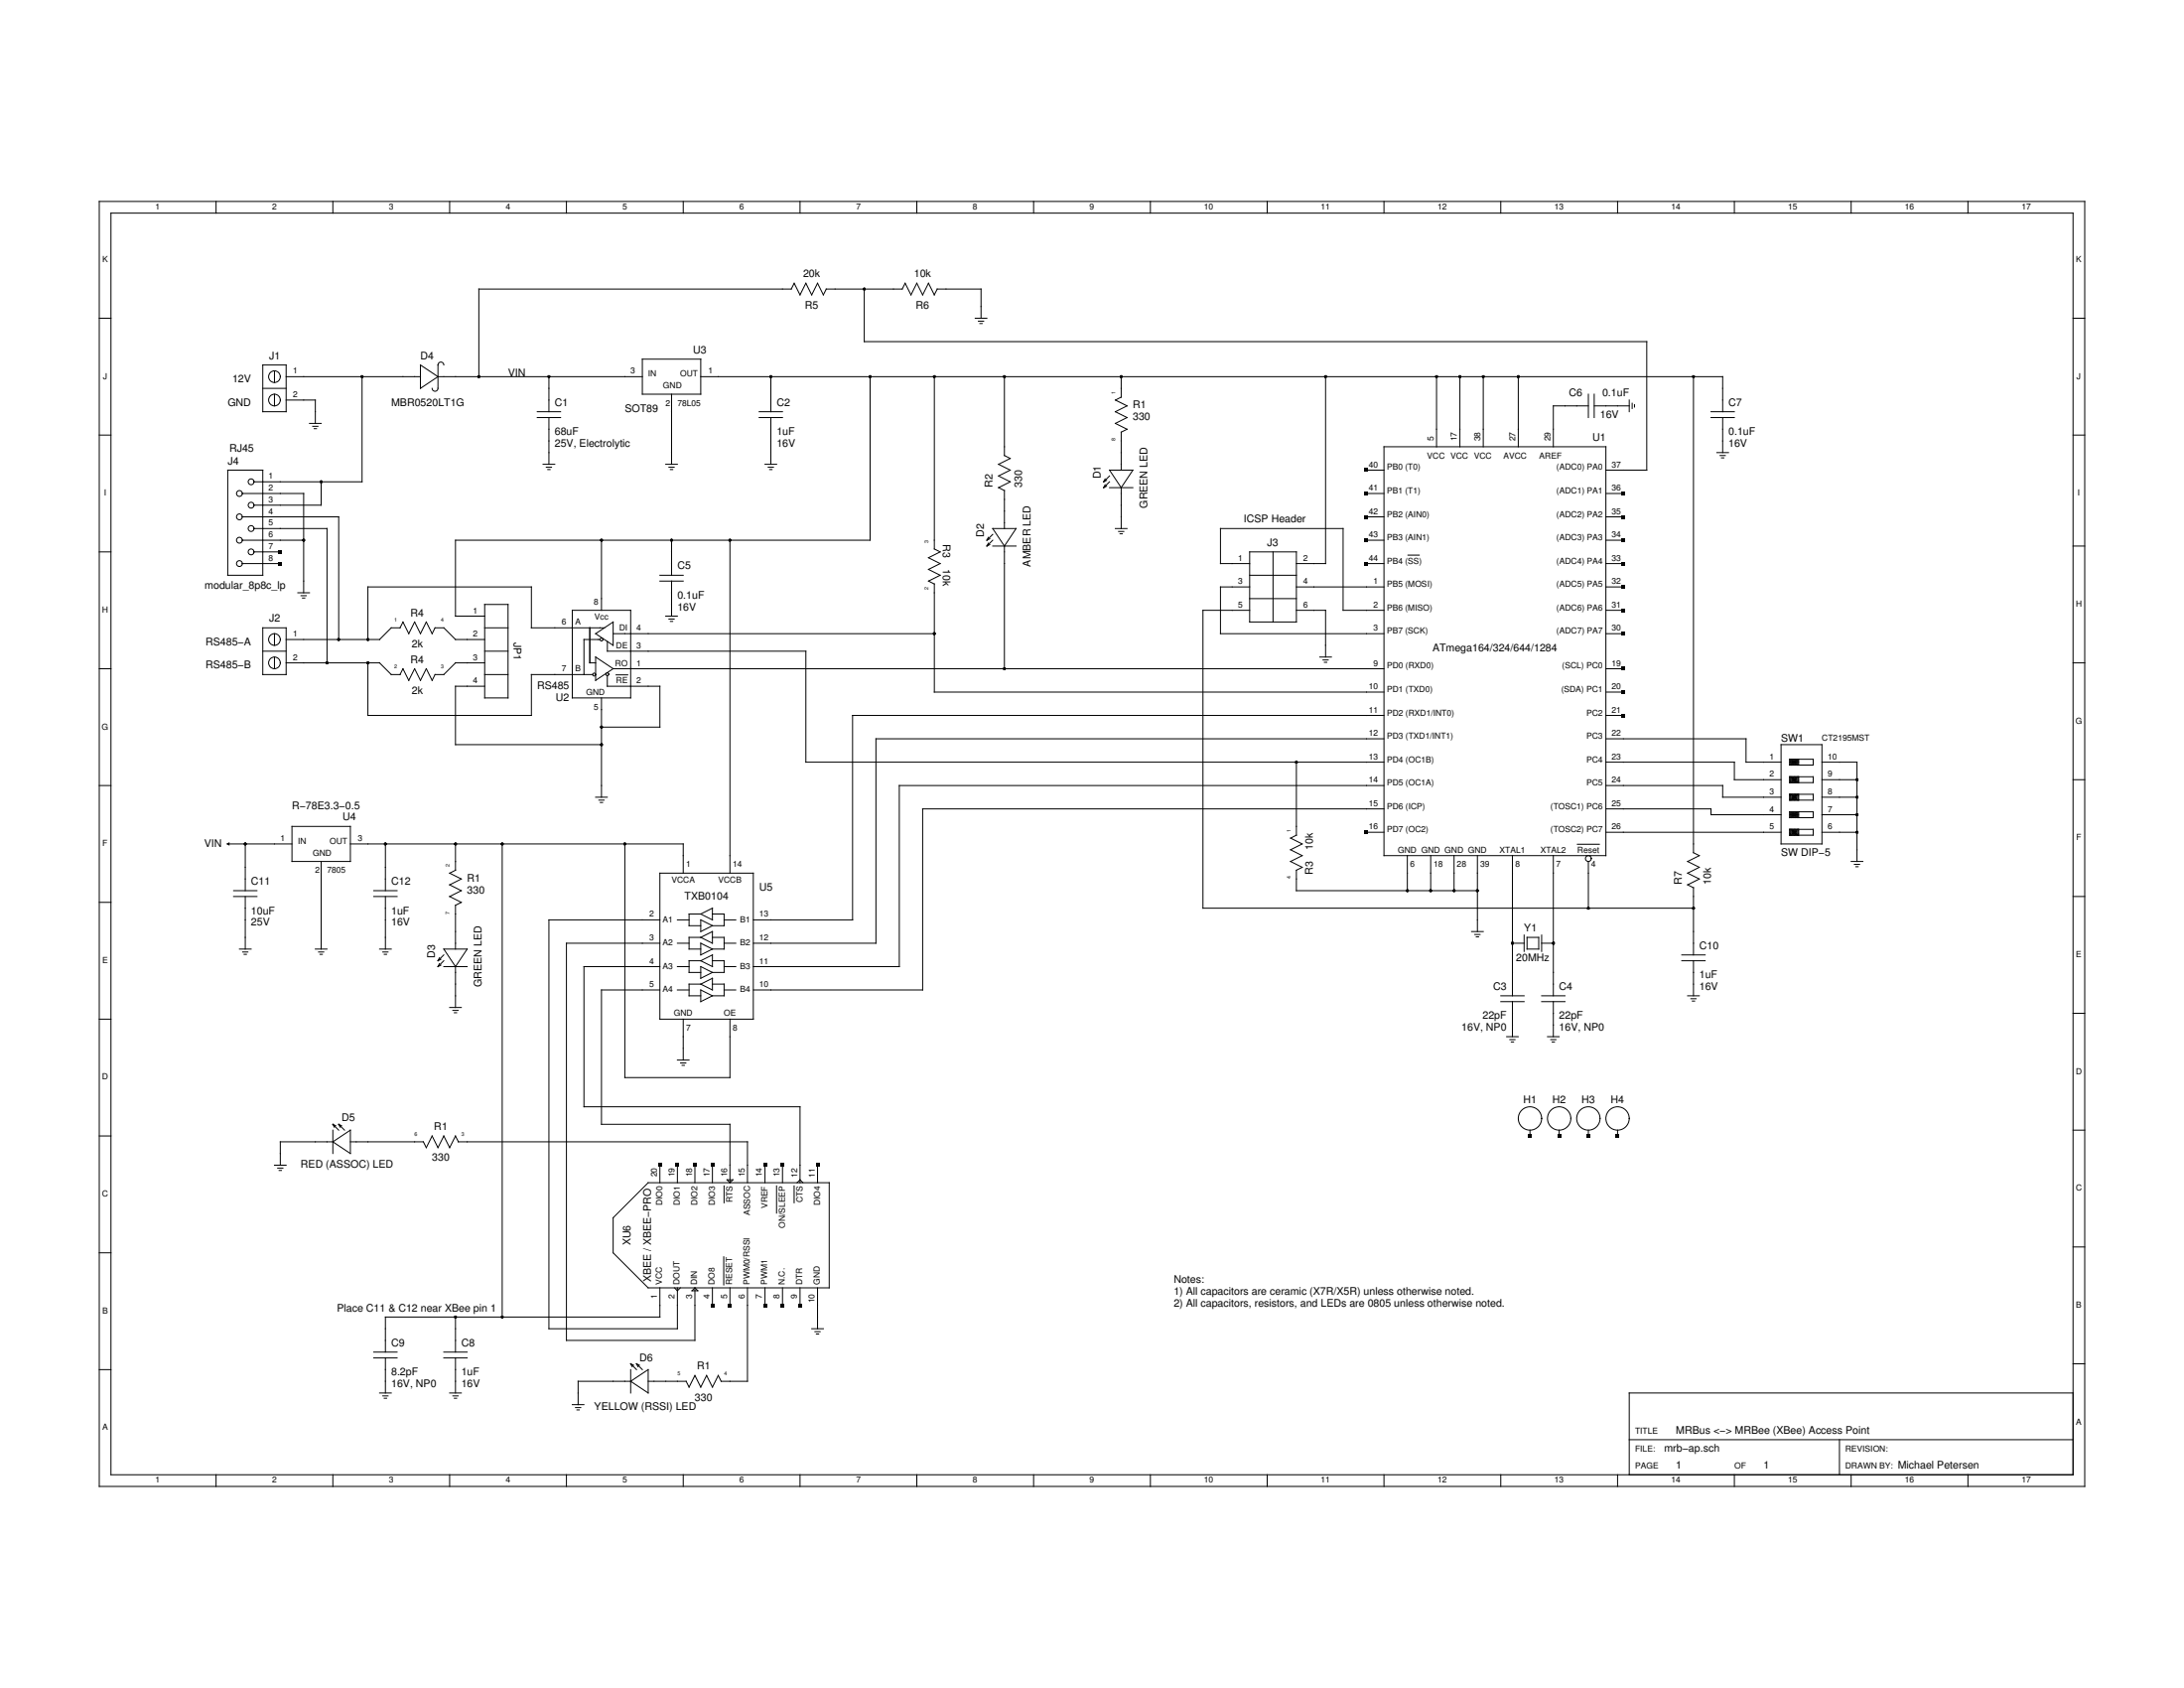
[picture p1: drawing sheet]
<svg xmlns="http://www.w3.org/2000/svg" width="279mm" height="216mm" viewBox="0 0 279 216" stroke-linecap="round" stroke-linejoin="round" font-family="sans-serif">
<g fill="none" stroke="#000" stroke-width=".13">
<path d="M12.7 25.8h254v164.3h-254zM14.2 27.3h251v161.3h-251zM27.6 25.8v1.5M42.6 25.8v1.5M57.5 25.8v1.5M72.5 25.8v1.5M87.4 25.8v1.5M102.3 25.8v1.5M105.3 37.7l.4-.7h9.7l.4-.8 .7 1.5 .8-1.5 .7 1.5 .8-1.5 .7 1.5M105.3 37.7l-.7-1.5-.8 1.5-.7-1.5-.8 1.5-.7-1.5-.4 .8h-39.9v11.2M110.6 37v6.7h100.1v16.4h-5.3M117.3 25.8v1.5"/>
<path d="M119.5 37.7l.4-.7h5.6v3.7M132.2 25.8v1.5M147.2 25.8v1.5M162.1 25.8v1.5M177.1 25.8v1.5M192 25.8v1.5M206.9 25.8v1.5M221.9 25.8v1.5M236.8 25.8v1.5M251.8 25.8v1.5M12.7 40.7h1.5M12.7 55.6h1.5"/>
<path d="M33.6 46.7h3v6h-3zM33.6 49.7h3M35.1 47.4v1.5M35.1 50.4v1.5M36.6 48.2h17.2M36.6 51.2h3.7v3M39.6 54.2h1.5M40 54.5h.7M40.2 54.8h.3M46.3 48.2v13.4h-13.8M53.8 46.7l2.2 1.5-2.2 1.5zM56 48.2h26.2"/>
<path d="M56.8 46.7a.37 .37 0 0 0-.4-.4 .37 .37 0 0 0-.4 .4v3a.37 .37 0 0 1-.3 .3 .37 .37 0 0 1-.4-.3M68.7 52.7h3M68.7 53.4h3M69.5 59.4h1.5M69.9 59.8h.7M70.2 48.2v4.5M70.2 53.4v6M82.2 45.9h7.4v4.5h-7.4zM85.2 59.4h1.5M85.6 59.8h.6M85.9 50.4v9M89.6 48.2h130.8v4.5"/>
<path d="M97.1 52.7h3M97.1 53.4h3M97.9 59.4h1.5M98.3 59.8h.6M98.6 48.2v4.5M98.6 53.4v6M111.3 48.2v20.9h-53v9.7h3.7M119.5 48.2v22l.8 .4-1.5 .7 1.5 .8-1.5 .7 1.5 .8-1.5 .7 .7 .4M124.8 40.7h1.5M125.2 41.1h.6M125.4 41.4h.3M128.5 48.2v10.1l.7 .3-1.5 .8 1.5 .7-1.5 .8 1.5 .7-1.5 .8 .8 .3v4.9"/>
<path d="M143.4 48.2v2.6l-.7 .4 1.5 .7-1.5 .8 1.5 .7-1.5 .8 1.5 .7-.8 .4v4.8M169.6 48.2v23.9h-3.8M177.1 57.1h28.3v52.3h-28.3zM183.8 48.2v8.9M186.8 48.2v8.9M189.8 48.2v8.9M194.2 48.2v8.9M203.2 50.4v3M203.2 51.9h-4.5v5.2M203.9 51.9h4.5M203.9 50.4v3M208.4 51.2v1.5"/>
<path d="M208.8 51.6v.6M209.1 51.8v.3M216.6 48.2v60.9l.8 .3-1.5 .8 1.5 .7-1.5 .8 1.5 .7-1.5 .8 .7 .3v8.6M218.9 52.7h3M218.9 53.4h3M219.6 57.9h1.5M220 58.3h.7M220.2 58.6h.3M220.4 53.4v4.5M265.2 40.7h1.5M265.2 55.6h1.5M12.7 70.6h1.5"/>
<path d="M29.1 60.1h4.5v13.5h-4.5zM31 72.1h4.9M31 69.1h7.8M31 66.1h12.3v15.7M31 63.1h7.8v12.7M32.5 67.6h9.3v17.2M32.5 70.6h3.4M38.1 75.8h1.5M38.5 76.2h.7M38.7 76.5h.3M41.1 61.6v3h-8.6M62 77.3h3v12h-3z"/>
<path d="M70.1 60.1h.3M73.2 78.1h7.5v11.2h-7.5zM76.9 69.1v9M84.4 73.6h3M84.4 74.3h3M85.2 78.8h1.5M85.6 79.2h.6M85.8 60.1h.3M85.8 79.5h.3M85.9 69.1v4.5M85.9 74.3v4.5M93.4 69.1v42.6"/>
<path d="M98.5 60.1h.3M119.5 74.7v13.8h57.6M126.4 69.5l-.1 .3M126.4 68.7l-.1 .4M126.6 69.7l-.3 .1M126.6 68.9l-.3 .2M127 67.6h3l-1.5 2.2zM127 69.8h3M127 68.3l-.7 .8M127 69.1l-.7 .7M128.5 69.8v15.7M141.4 62l-.2 .4"/>
<path d="M141.4 61.3l-.2 .3M141.6 62.2l-.4 .2M141.6 61.4l-.4 .2M141.9 60.1h3l-1.5 2.3zM141.9 62.4h3M141.9 60.9l-.7 .7M141.9 61.6l-.7 .8M142.7 67.6h1.5M143.1 68h.7M143.3 68.3h.3M143.4 62.4v5.2M159.9 75.1h-3.8v5.9h21"/>
<path d="M159.9 78.1h-6v38.1h62.7M159.9 72.1h-3.8v-4.5h15.7v10.5h5.3M159.9 70.6h5.9v9h-5.9zM159.9 76.6h5.9M159.9 73.6h5.9M162.9 70.6v9M165.8 78.1h3.8v5.9M165.8 75.1h11.3M174.8 72.1h2.3M174.8 69.1h2.3M174.8 66.1h2.3M174.8 63.1h2.3"/>
<path d="M174.8 60.1h2.3M180.1 71h1.5M205.4 78.1h2.3M205.4 75.1h2.3M205.4 72.1h2.3M205.4 69.1h2.3M205.4 66.1h2.3M205.4 63.1h2.3M265.2 69.8h1.5M12.7 85.5h1.5M33.6 80.3h3v6h-3zM33.6 83.3h3"/>
<path d="M35.1 81v1.5M35.1 84v1.5M36.6 81.8h12l1.5-1.5h1.1l.4-.7 .7 1.4 .7-1.4 .8 1.4 .7-1.4 .8 1.4 .4-.7h1.1l1.5 1.5h3.7M36.6 84.8h12l1.5 1.5h1.1l.4-.8 .7 1.5 .7-1.5 .8 1.5 .7-1.5 .8 1.5 .4-.7h1.1l1.5-1.5h3.7M47.1 84.8v6.7h20.9v-5.2h7.8M62 80.3h3M62 86.3h3M62 83.3h3M62 87.8h-3.7v7.4h18.6M75.5 80.3v4.5h.7M76.2 81l2.2-1.4v2.9zM76.2 84l2.2 1.5-2.2 1.5z"/>
<path d="M76.8 81.8h-2.1v4.5M76.9 89.3v12.7M77.3 80.3h-9.3v-5.2h-20.9v6.7M77.7 86.4v1.4h6.7v5.2h-7.5M77.7 82v1.3h25.4v14.2h74M78.4 81h41.1M78.4 85.5h98.7M78.8 86.3h1.5M165.8 97.5v9.3M168.8 84h1.5M169.2 84.4h.7M169.4 84.7h.3"/>
<path d="M177.1 94.5h-65v26.1h-15.7M177.1 91.5h-68v26.2h-12.7M205.4 81h2.3M205.4 85.5h2.3M205.4 97.5h16.5v2.2h6M205.4 94.5h18v3h4.5M205.4 91.5h2.3M205.4 88.5h2.3M227.9 95.2h5.2v12.7h-5.2zM229 97.5h1.1M229 99.7h1.1M229 97.1h3v.8h-3"/>
<path d="M229 99.4h3v.7h-3M229 97.1v.8M229 99.4v.7M229 97.1l1.1 .8v-.8l-1.1 .8M229 99.4l1.1 .7v-.7l-1.1 .7M229 97.3l1.1 .4M229 99.5l1.1 .4M229.2 97.1l.7 .8M229.2 99.4l.7 .7M229.3 97.1l.4 .8M229.3 99.4l.4 .7M229.5 97.1v.8"/>
<path d="M229.5 99.4v.7M229.7 97.1l-.4 .8M229.7 99.4l-.4 .7M229.9 97.1l-.7 .8M229.9 99.4l-.7 .7M230.1 97.3l-1.1 .4M230.1 99.5l-1.1 .4M233.1 97.5h4.5v12.7M233.1 99.7h4.5M265.2 84.8h1.5M265.2 99.7h1.5M12.7 100.5h1.5"/>
<path d="M12.7 115.4h1.5M29.1 107.9h8.3M29.9 113.9h3M29.9 114.7h3M31.4 107.9v6M31.4 114.7v6.7M37.4 105.7h7.4v4.5h-7.4zM41.1 110.2v11.2M44.8 107.9h42.6v3.8M47.8 113.9h3M47.8 114.7h3M49.3 107.9v6"/>
<path d="M49.3 114.7v6.7M57.5 111.7l1.5 .7-1.5 .8 1.5 .7-1.5 .8 1.5 .7-.7 .4v5.6M58.3 107.9v3.4l-.8 .4M64.2 107.9v60.6M76.2 102h1.5M76.6 102.3h.7M76.8 102.6h.3M79.9 107.9v29.9h13.5v-7.4M84.4 117.7h-14.2v52.2h16.5v-5.2M84.4 111.7h12v18.7h-12zM86.7 117.7h1.5M89.6 119.9h-1.4v1.5h1.4"/>
<path d="M89.6 116.9l1.5-.7v1.5zM89.6 119.9l1.5-.8v1.5zM89.6 117.7l1.5 .7-1.5 .7zM89.6 116.9h-1.4v1.5h1.4M91.1 119.9h1.5v1.5h-1.5M91.1 116.9h1.5v1.5h-1.5M92.6 117.7h1.5M165.8 106.8l-.7 .4 1.5 .7-1.5 .8 1.5 .7-1.5 .8 1.5 .7-.8 .4v2.6h23.2M174.8 106.4h2.3M177.1 103.5h-59.1v23.1h-21.6M177.1 100.5h-62.1v23.1h-18.6M180 109.4v4.5"/>
<path d="M183 109.4v4.5M186 109.4v4.5M188.3 119.1h1.5M188.7 119.5h.6M188.9 119.8h.3M189 109.4v9.7M193.5 109.4v18M195 119.6v2.1M195.4 119.9h1.5v1.5h-1.5zM197.2 119.6v2.1M198.7 109.4v18M201.8 108h2.8"/>
<path d="M203.2 110.2v6M205.4 106.4h22.5M205.4 103.5h13.5v.7h9M205.4 100.5h15v1.5h7.5M229 106.4h1.1M229 102h1.1M229 101.6h3v.7h-3M229 104.2h1.1M229 103.8h3v.8h-3M229 106.1h3v.7h-3M229 101.6v.7M229 103.8v.8"/>
<path d="M229 106.1v.7M229 101.6l1.1 .7v-.7l-1.1 .7M229 103.8l1.1 .8v-.8l-1.1 .8M229 106.1l1.1 .7v-.7l-1.1 .7M229 101.8l1.1 .4M229 104l1.1 .4M229 106.3l1.1 .3M229.2 101.6l.7 .7M229.2 103.8l.7 .8M229.2 106.1l.7 .7M229.3 101.6l.4 .7M229.3 103.8l.4 .8"/>
<path d="M229.3 106.1l.4 .7M229.5 101.6v.7M229.5 103.8v.8M229.5 106.1v.7M229.7 101.6l-.4 .7M229.7 103.8l-.4 .8M229.7 106.1l-.4 .7M229.9 101.6l-.7 .7M229.9 103.8l-.7 .8M229.9 106.1l-.7 .7M230.1 101.8l-1.1 .4M230.1 104l-1.1 .4"/>
<path d="M230.1 106.3l-1.1 .3M233.1 106.4h4.5M233.1 102h4.5M233.1 104.2h4.5M236.8 110.2h1.5M237.2 110.6h.7M237.4 110.9h.3M265.2 114.7h1.5M12.7 130.4h1.5M30.6 121.4h1.5M31 121.8h.7M31.2 122.1h.3"/>
<path d="M40.3 121.4h1.5M40.8 121.8h.6M40.9 122.1h.3M48.6 121.4h1.5M49 121.8h.6M49.2 122.1h.3M56.2 123.3l-.2 .3M56.2 122.5l-.2 .4M56.4 123.4l-.4 .2M56.4 122.7l-.4 .2M56.8 121.4h3l-1.5 2.2zM56.8 123.6h3"/>
<path d="M56.8 122.1l-.8 .8M56.8 122.9l-.8 .7M57.5 128.9h1.5M57.9 129.2h.7M58.1 129.5h.3M58.3 123.6v5.3M84.4 126.6h-7.5v17.2h16.5v7.5M84.4 123.6h-9.7v18h27.6v9.7M84.4 120.6h-11.9v50.8h16.4v-6.7M86.7 120.6h1.5M86.7 123.6h1.5M86.7 135.6h1.5"/>
<path d="M86.7 126.6h1.5M87.1 136h.6M87.3 136.3h.3M87.4 130.4v5.2M89.6 125.9h-1.4v1.5h1.4M89.6 122.9l1.5-.8v1.5zM89.6 125.9l1.5-.8v1.5zM89.6 122.9h-1.4v1.5h1.4M89.6 120.6l1.5 .8-1.5 .7zM89.6 123.6l1.5 .8-1.5 .7zM89.6 126.6l1.5 .8-1.5 .7zM91.1 125.9h1.5v1.5h-1.5"/>
<path d="M91.1 122.9h1.5v1.5h-1.5M92.6 120.6h1.5M92.6 123.6h1.5M92.6 126.6h1.5M192 127.4h3M192 128.1h3M192.7 132.6h1.5M193.2 133h.6M193.3 133.3h.3M193.5 128.1v4.5M193.5 120.6h1.5M197.2 120.6h1.5"/>
<path d="M197.2 127.4h3M197.2 128.1h3M198 132.6h1.5M198.4 133h.7M198.6 133.3h.3M198.7 128.1v4.5M215.2 122.1h2.9M215.2 122.9h2.9M215.9 127.4h1.5M216.3 127.7h.7M216.5 128h.3M216.6 122.9v4.5"/>
<path d="M265.2 129.6h1.5M12.7 145.3h1.5M35.1 149h1.5M35.5 149.4h.7M35.7 149.7h.3M42.6 144.5v3M42.6 146l2.2-1.5v3zM42.6 146h-6.7v3M42.6 143.8l.7 .7M42.6 143.8l.2 .4M42.6 143.8l.4 .2M43.3 143.8l.8 .7"/>
<path d="M43.3 143.8l.2 .4M43.3 143.8l.4 .2M44.8 146h9.4l.3 .8 .8-1.5 .7 1.5 .8-1.5 .7 1.5 .8-1.5 .3 .7h37v5.3M82.9 151.3h23.2v13.4h-23.2l-4.5-4.5v-4.4zM84.4 149v2.3M86.7 149v2.3M88.9 149v2.3M91.1 149v2.3M92.6 151.7v2.1M93 150.9h.8l-.4 .4zM97.9 149v2.3M99.3 151.7v3.5"/>
<path d="M100.1 149v2.3M101.6 151.7v2.1M102 151.3l.3-.4 .4 .4M104.6 149v2.3M195.7 144.5v.8M199.5 144.5v.8M203.2 144.5v.8M206.9 144.5v.8M265.2 144.5h1.5M265.2 159.5h1.5M12.7 160.2h1.5M12.7 175.2h1.5"/>
<path d="M47.8 172.9h3M47.8 173.7h3M48.6 178.2h1.5M49 178.5h.6M49.2 178.8h.3M49.3 173.7v4.5M56.8 172.9h3M56.8 173.7h3M57.5 178.2h1.5M57.9 178.5h.7M58.1 178.8h.3M58.3 168.5v4.4"/>
<path d="M58.3 173.7v4.5M73.2 179.7h1.5M80.7 175.2v3M80.7 176.7l2.2-1.5v3zM80.7 176.7h-6.7v3M80.7 174.4l.7 .8M80.7 174.4l.2 .4M80.7 174.4l.4 .2M81.4 174.4l.8 .8M81.4 174.4l.2 .4M81.4 174.4l.4 .2M82.9 176.7h4.9l.4 .7 .7-1.5 .7 1.5 .8-1.5 .7 1.5 .8-1.5 .4 .8"/>
<path d="M84.4 164.7v3.8h-35.1v4.4M86.3 164.7l.4 .4 .3-.4M88.5 165.1l.4-.4 .4 .4zM91.1 164.7v2.3M92.6 160.7v3.6M93.4 164.7v2.3M95.6 164.7v12h-3.4M97.9 164.7v2.3M100.1 164.7v2.3M102.3 164.7v2.3M103.8 169.9h1.5M104.3 170.3h.6"/>
<path d="M104.4 170.6h.3M104.6 164.7v5.2M265.2 178.2h-56.8v10.4M265.2 174.4h1.5M27.6 188.6v1.5M42.6 188.6v1.5M57.5 188.6v1.5M72.5 188.6v1.5M73.6 180h.7M73.8 180.3h.3M87.4 188.6v1.5M102.3 188.6v1.5"/>
<path d="M117.3 188.6v1.5M132.2 188.6v1.5M147.2 188.6v1.5M162.1 188.6v1.5M177.1 188.6v1.5M192 188.6v1.5M206.9 188.6v1.5M208.4 184.1h56.8M221.9 188.6v1.5M235.3 184.1v4.5M236.8 188.6v1.5M251.8 188.6v1.5"/>
<circle cx="35.1" cy="51.2" r=".75"/>
<circle cx="35.1" cy="48.2" r=".75"/>
<circle cx="30.6" cy="66.1" r=".37"/>
<circle cx="30.6" cy="63.1" r=".37"/>
<circle cx="30.6" cy="69.1" r=".37"/>
<circle cx="30.6" cy="72.1" r=".37"/>
<circle cx="32.1" cy="70.6" r=".37"/>
<circle cx="32.1" cy="64.6" r=".37"/>
<circle cx="32.1" cy="61.6" r=".37"/>
<circle cx="32.1" cy="67.6" r=".37"/>
<circle cx="35.1" cy="81.8" r=".75"/>
<circle cx="35.1" cy="84.8" r=".75"/>
<circle cx="76" cy="86.3" r=".19"/>
<circle cx="76.9" cy="81.8" r=".19"/>
<circle cx="77.7" cy="86.2" r=".19"/>
<circle cx="203.2" cy="109.8" r=".37"/>
<circle cx="195.7" cy="143.1" r="1.49"/>
<circle cx="199.5" cy="143.1" r="1.49"/>
<circle cx="203.2" cy="143.1" r="1.49"/>
<circle cx="206.9" cy="143.1" r="1.49"/>
</g>
<g fill="#000">
<path d="M174.6 59.9h.4v.5h-.4zM35.6 70.4h.5v.4h-.5zM35.6 71.9h.5v.4h-.5zM174.6 71.9h.4v.4h-.4zM174.6 68.9h.4v.4h-.4zM174.6 65.9h.4v.4h-.4zM174.6 62.9h.4v.4h-.4zM207.5 77.8h.4v.5h-.4zM207.5 74.8h.4v.5h-.4zM207.5 71.9h.4v.4h-.4zM207.5 68.9h.4v.4h-.4zM207.5 65.9h.4v.4h-.4z"/>
<path d="M207.5 62.9h.4v.4h-.4zM207.5 91.3h.4v.4h-.4zM207.5 88.3h.4v.4h-.4zM207.5 85.3h.4v.5h-.4zM207.5 80.8h.4v.5h-.4zM28.9 107.9l.5-.2v.5zM174.6 106.2h.4v.5h-.4zM84.2 148.8h.4v.5h-.4zM86.4 148.8h.5v.5h-.5zM88.7 148.8h.4v.5h-.4zM90.9 148.8h.5v.5h-.5zM97.6 148.8h.5v.5h-.5z"/>
<path d="M99.9 148.8h.4v.5h-.4zM104.4 148.8h.4v.5h-.4zM195.5 145.1h.5v.4h-.5zM199.2 145.1h.5v.4h-.5zM203 145.1h.4v.4h-.4zM206.7 145.1h.5v.4h-.5zM90.9 166.7h.5v.5h-.5zM93.2 166.7h.4v.5h-.4zM97.6 166.7h.5v.5h-.5zM99.9 166.7h.4v.5h-.4zM102.1 166.7h.5v.5h-.5z"/>
<circle cx="110.6" cy="37" r=".19"/>
<circle cx="46.3" cy="48.2" r=".19"/>
<circle cx="61.3" cy="48.2" r=".19"/>
<circle cx="70.2" cy="48.2" r=".19"/>
<circle cx="98.6" cy="48.2" r=".19"/>
<circle cx="111.3" cy="48.2" r=".19"/>
<circle cx="119.5" cy="48.2" r=".19"/>
<circle cx="128.5" cy="48.2" r=".19"/>
<circle cx="143.4" cy="48.2" r=".19"/>
<circle cx="169.6" cy="48.2" r=".19"/>
<circle cx="183.8" cy="48.2" r=".19"/>
<circle cx="186.8" cy="48.2" r=".19"/>
<circle cx="189.8" cy="48.2" r=".19"/>
<circle cx="194.2" cy="48.2" r=".19"/>
<circle cx="216.6" cy="48.2" r=".19"/>
<circle cx="38.8" cy="69.1" r=".19"/>
<circle cx="41.1" cy="61.6" r=".19"/>
<circle cx="76.9" cy="69.1" r=".19"/>
<circle cx="85.9" cy="69.1" r=".19"/>
<circle cx="93.4" cy="69.1" r=".19"/>
<circle cx="41.8" cy="84.8" r=".19"/>
<circle cx="43.3" cy="81.8" r=".19"/>
<circle cx="47.1" cy="81.8" r=".19"/>
<circle cx="47.1" cy="84.8" r=".19"/>
<circle cx="76.9" cy="95.2" r=".19"/>
<circle cx="76.9" cy="93" r=".19"/>
<circle cx="119.5" cy="81" r=".19"/>
<circle cx="128.5" cy="85.5" r=".19"/>
<circle cx="165.8" cy="97.5" r=".19"/>
<circle cx="237.6" cy="99.7" r=".19"/>
<circle cx="31.4" cy="107.9" r=".19"/>
<circle cx="49.3" cy="107.9" r=".19"/>
<circle cx="58.3" cy="107.9" r=".19"/>
<circle cx="64.2" cy="107.9" r=".19"/>
<circle cx="79.9" cy="107.9" r=".19"/>
<circle cx="180" cy="113.9" r=".19"/>
<circle cx="183" cy="113.9" r=".19"/>
<circle cx="186" cy="113.9" r=".19"/>
<circle cx="189" cy="113.9" r=".19"/>
<circle cx="203.2" cy="116.2" r=".19"/>
<circle cx="216.6" cy="116.2" r=".19"/>
<circle cx="237.6" cy="102" r=".19"/>
<circle cx="237.6" cy="106.4" r=".19"/>
<circle cx="237.6" cy="104.2" r=".19"/>
<circle cx="193.5" cy="120.6" r=".19"/>
<circle cx="198.7" cy="120.6" r=".19"/>
<circle cx="58.3" cy="168.5" r=".19"/>
<circle cx="64.2" cy="168.5" r=".19"/>
</g>
<g font-size="1.3">
<text x="102.8" y="35.5">20k</text>
<text x="116.9" y="35.5">10k</text>
<text x="103" y="39.5">R5</text>
<text x="117.2" y="39.5">R6</text>
<text x="34.4" y="45.9">J1</text>
<text x="53.8" y="45.9">D4</text>
<text x="88.7" y="45.2">U3</text>
<text x="29.1" y="51.9">GND</text>
<text x="29.7" y="48.9">12V</text>
<text x="50.1" y="51.9">MBR0520LT1G</text>
<text x="65" y="48.2">VIN</text>
<text x="71" y="51.9">C1</text>
<text x="79.9" y="52.7">SOT89</text>
<text x="99.4" y="51.9">C2</text>
<text x="144.9" y="53.7">330</text>
<text x="144.9" y="52.3">R1</text>
<text x="200.7" y="50.7">C6</text>
<text x="204.7" y="53.4">16V</text>
<text x="205" y="50.7">0.1uF</text>
<text x="221.1" y="51.9">C7</text>
<text x="29.1" y="59.4">J4</text>
<text x="29.3" y="57.8">RJ45</text>
<text x="71" y="55.6">68uF</text>
<text x="71" y="57.1">25V, Electrolytic</text>
<text x="99.4" y="55.6">1uF</text>
<text x="99.4" y="57.1">16V</text>
<text x="203.7" y="56.4">U1</text>
<text x="221.1" y="55.6">0.1uF</text>
<text x="221.1" y="57.1">16V</text>
<text x="127" y="62.4" transform="rotate(-90 127 62.4)">R2</text>
<text x="130.7" y="62.4" transform="rotate(-90 130.7 62.4)">330</text>
<text x="140.8" y="61.3" transform="rotate(-90 140.8 61.3)">D1</text>
<text x="146.8" y="65" transform="rotate(-90 146.8 65)">GREEN LED</text>
<text x="120.6" y="69.6" transform="rotate(90 120.6 69.6)">R3</text>
<text x="125.9" y="68.7" transform="rotate(-90 125.9 68.7)">D2</text>
<text x="159.1" y="66.9">ICSP Header</text>
<text x="162.1" y="69.8">J3</text>
<text x="26.2" y="75.3">modular_8p8c_lp</text>
<text x="86.7" y="72.8">C5</text>
<text x="86.7" y="76.6">0.1uF</text>
<text x="120.6" y="72.8" transform="rotate(90 120.6 72.8)">10k</text>
<text x="131.9" y="72.5" transform="rotate(-90 131.9 72.5)">AMBER LED</text>
<text x="26.3" y="82.5">RS485−A</text>
<text x="34.4" y="79.6">J2</text>
<text x="52.5" y="78.8">R4</text>
<text x="52.7" y="82.8">2k</text>
<text x="65.7" y="82.1" transform="rotate(90 65.7 82.1)">JP1</text>
<text x="86.7" y="78.1">16V</text>
<text x="183.3" y="83.3">ATmega164/324/644/1284</text>
<text x="26.3" y="85.5">RS485−B</text>
<text x="52.5" y="84.8">R4</text>
<text x="52.7" y="88.8">2k</text>
<text x="68.7" y="88.1">RS485</text>
<text x="71.1" y="89.6">U2</text>
<text x="227.9" y="94.9">SW1</text>
<text x="37.4" y="103.5">R−78E3.3−0.5</text>
<text x="43.8" y="105">U4</text>
<text x="26.1" y="108.3">VIN</text>
<text x="32.1" y="113.2">C11</text>
<text x="50.1" y="113.2">C12</text>
<text x="59.8" y="112.8">R1</text>
<text x="97.1" y="113.9">U5</text>
<text x="167.9" y="111.9" transform="rotate(-90 167.9 111.9)">R3</text>
<text x="167.9" y="108.7" transform="rotate(-90 167.9 108.7)">10k</text>
<text x="215.2" y="113.2" transform="rotate(-90 215.2 113.2)">R7</text>
<text x="218.9" y="113.2" transform="rotate(-90 218.9 113.2)">10k</text>
<text x="227.9" y="109.4">SW DIP−5</text>
<text x="32.1" y="116.9">10uF</text>
<text x="32.1" y="118.4">25V</text>
<text x="50.1" y="116.9">1uF</text>
<text x="50.1" y="118.4">16V</text>
<text x="59.8" y="114.3">330</text>
<text x="87.6" y="115">TXB0104</text>
<text x="195" y="119.1">Y1</text>
<text x="55.7" y="122.5" transform="rotate(-90 55.7 122.5)">D3</text>
<text x="194" y="122.9">20MHz</text>
<text x="217.4" y="121.4">C10</text>
<text x="217.4" y="125.1">1uF</text>
<text x="61.6" y="126.2" transform="rotate(-90 61.6 126.2)">GREEN LED</text>
<text x="187" y="131.8">16V, NP0</text>
<text x="189.7" y="130.4">22pF</text>
<text x="191" y="126.6">C3</text>
<text x="199.5" y="126.6">C4</text>
<text x="199.5" y="130.4">22pF</text>
<text x="199.5" y="131.8">16V, NP0</text>
<text x="217.4" y="126.6">16V</text>
<text x="43.7" y="143.4">D5</text>
<text x="194.9" y="141.2">H1</text>
<text x="198.6" y="141.2">H2</text>
<text x="202.3" y="141.2">H3</text>
<text x="206.1" y="141.2">H4</text>
<text x="38.5" y="149.4">RED (ASSOC) LED</text>
<text x="55.3" y="148.5">330</text>
<text x="55.5" y="144.5">R1</text>
<text x="80.7" y="159.3" transform="rotate(-90 80.7 159.3)">XU6</text>
<text x="43.1" y="167.7">Place C11 &amp; C12 near XBee pin 1</text>
<text x="83.3" y="164" transform="rotate(-90 83.3 164)">XBEE / XBEE−PRO</text>
<text x="150.2" y="164.1">Notes:</text>
<text x="150.2" y="165.6">1) All capacitors are ceramic (X7R/X5R) unless otherwise noted.</text>
<text x="150.2" y="167.2">2) All capacitors, resistors, and LEDs are 0805 unless otherwise noted.</text>
<text x="50.1" y="172.2">C9</text>
<text x="59" y="172.2">C8</text>
<text x="50.1" y="175.9">8.2pF</text>
<text x="50.1" y="177.4">16V, NP0</text>
<text x="59" y="175.9">1uF</text>
<text x="59" y="177.4">16V</text>
<text x="81.8" y="174.1">D6</text>
<text x="88.9" y="179.1">330</text>
<text x="89.2" y="175.2">R1</text>
<text x="76" y="180.3">YELLOW (RSSI) LED</text>
<text x="212.9" y="185.6">mrb−ap.sch</text>
<text x="214.4" y="183.4">MRBus &lt;−&gt; MRBee (XBee) Access Point</text>
<text x="214.4" y="187.9">1</text>
<text x="225.6" y="187.9">1</text>
<text x="242.8" y="187.9">Michael Petersen</text>
</g>
<g font-size="1.1">
<text x="19.9" y="26.8">1</text>
<text x="34.8" y="26.8">2</text>
<text x="49.8" y="26.8">3</text>
<text x="64.7" y="26.8">4</text>
<text x="79.6" y="26.8">5</text>
<text x="94.6" y="26.8">6</text>
<text x="109.5" y="26.8">7</text>
<text x="124.5" y="26.8">8</text>
<text x="139.4" y="26.8">9</text>
<text x="154" y="26.8">10</text>
<text x="169" y="26.8">11</text>
<text x="183.9" y="26.8">12</text>
<text x="198.9" y="26.8">13</text>
<text x="213.8" y="26.8">14</text>
<text x="228.7" y="26.8">15</text>
<text x="243.7" y="26.8">16</text>
<text x="258.6" y="26.8">17</text>
<text x="13.1" y="33.5">K</text>
<text x="265.6" y="33.5">K</text>
<text x="37.5" y="47.8">1</text>
<text x="80.7" y="47.8">3</text>
<text x="90.6" y="47.8">1</text>
<text x="13.2" y="48.5">J</text>
<text x="37.5" y="50.8">2</text>
<text x="82.9" y="48.2">IN</text>
<text x="84.8" y="49.7">GND</text>
<text x="85.2" y="51.9">2</text>
<text x="86.7" y="51.9">78L05</text>
<text x="87" y="48.2">OUT</text>
<text x="265.7" y="48.5">J</text>
<text x="175.1" y="59.8">40</text>
<text x="182.6" y="58.6">VCC VCC VCC</text>
<text x="183.4" y="56.4" transform="rotate(-90 183.4 56.4)">5</text>
<text x="186.4" y="56.4" transform="rotate(-90 186.4 56.4)">17</text>
<text x="189.4" y="56.4" transform="rotate(-90 189.4 56.4)">38</text>
<text x="192.3" y="58.6">AVCC</text>
<text x="193.9" y="56.4" transform="rotate(-90 193.9 56.4)">27</text>
<text x="196.9" y="58.6">AREF</text>
<text x="198.3" y="56.4" transform="rotate(-90 198.3 56.4)">29</text>
<text x="206.2" y="59.8">37</text>
<text x="13.3" y="63.4">I</text>
<text x="34.4" y="61.3">1</text>
<text x="34.4" y="62.7">2</text>
<text x="34.4" y="64.2">3</text>
<text x="34.4" y="65.7">4</text>
<text x="175.1" y="65.7">42</text>
<text x="175.1" y="62.7">41</text>
<text x="177.4" y="63.1">PB1 (T1)</text>
<text x="177.4" y="60.1">PB0 (T0)</text>
<text x="199.1" y="63.1">(ADC1) PA1</text>
<text x="199.1" y="60.1">(ADC0) PA0</text>
<text x="206.2" y="65.7">35</text>
<text x="206.2" y="62.7">36</text>
<text x="265.8" y="63.4">I</text>
<text x="34.4" y="67.2">5</text>
<text x="34.4" y="68.7">6</text>
<text x="34.4" y="70.2">7</text>
<text x="34.4" y="71.7">8</text>
<text x="158.4" y="71.7">1</text>
<text x="166.7" y="71.7">2</text>
<text x="175.1" y="71.7">44</text>
<text x="175.1" y="68.7">43</text>
<text x="177.4" y="69.1">PB3 (AIN1)</text>
<text x="177.4" y="66.1">PB2 (AIN0)</text>
<text x="199.1" y="69.1">(ADC3) PA3</text>
<text x="199.1" y="66.1">(ADC2) PA2</text>
<text x="206.2" y="71.7">33</text>
<text x="206.2" y="68.7">34</text>
<text x="76" y="77.3">8</text>
<text x="158.4" y="74.7">3</text>
<text x="158.4" y="77.7">5</text>
<text x="166.7" y="74.7">4</text>
<text x="166.7" y="77.7">6</text>
<text x="175.7" y="77.7">2</text>
<text x="175.7" y="74.7">1</text>
<text x="177.4" y="75.1">PB5 (MOSI)</text>
<text x="177.4" y="72.1">PB4 (SS)</text>
<text x="199.1" y="75.1">(ADC5) PA5</text>
<text x="199.1" y="72.1">(ADC4) PA4</text>
<text x="206.2" y="77.7">31</text>
<text x="206.2" y="74.7">32</text>
<text x="265.6" y="77.6">H</text>
<text x="13.1" y="78.3">H</text>
<text x="37.5" y="81.4">1</text>
<text x="60.5" y="78.4">1</text>
<text x="60.5" y="81.4">2</text>
<text x="71.9" y="79.9">6</text>
<text x="73.6" y="79.9">A</text>
<text x="76" y="79.2">Vcc</text>
<text x="78.8" y="82.9">DE</text>
<text x="79.2" y="80.7">DI</text>
<text x="81.4" y="82.9">3</text>
<text x="81.4" y="80.7">4</text>
<text x="175.7" y="80.7">3</text>
<text x="177.4" y="81">PB7 (SCK)</text>
<text x="177.4" y="78.1">PB6 (MISO)</text>
<text x="199.1" y="81">(ADC7) PA7</text>
<text x="199.1" y="78.1">(ADC6) PA6</text>
<text x="206.2" y="80.7">30</text>
<text x="37.5" y="84.4">2</text>
<text x="60.5" y="84.4">3</text>
<text x="60.5" y="87.4">4</text>
<text x="71.9" y="85.9">7</text>
<text x="73.6" y="85.9">B</text>
<text x="75" y="88.9">GND</text>
<text x="78.7" y="85.2">RO</text>
<text x="78.8" y="87.4">RE</text>
<text x="81.4" y="85.2">1</text>
<text x="81.4" y="87.4">2</text>
<text x="175.1" y="88.1">10</text>
<text x="175.7" y="85.2">9</text>
<text x="177.4" y="88.5">PD1 (TXD0)</text>
<text x="177.4" y="85.5">PD0 (RXD0)</text>
<text x="199.7" y="88.5">(SDA) PC1</text>
<text x="199.9" y="85.5">(SCL) PC0</text>
<text x="206.2" y="88.1">20</text>
<text x="206.2" y="85.2">19</text>
<text x="13" y="93.3">G</text>
<text x="76" y="90.8">5</text>
<text x="175.1" y="94.1">12</text>
<text x="175.1" y="91.1">11</text>
<text x="177.4" y="94.5">PD3 (TXD1/INT1)</text>
<text x="177.4" y="91.5">PD2 (RXD1/INT0)</text>
<text x="203" y="94.5">PC3</text>
<text x="203" y="91.5">PC2</text>
<text x="206.2" y="94.1">22</text>
<text x="206.2" y="91.1">21</text>
<text x="233.1" y="94.7">CT2195MST</text>
<text x="265.5" y="92.5">G</text>
<text x="175.1" y="100.1">14</text>
<text x="175.1" y="97.1">13</text>
<text x="177.4" y="100.5">PD5 (OC1A)</text>
<text x="177.4" y="97.5">PD4 (OC1B)</text>
<text x="203" y="100.5">PC5</text>
<text x="203" y="97.5">PC4</text>
<text x="206.2" y="100.1">24</text>
<text x="206.2" y="97.1">23</text>
<text x="226.4" y="97.1">1</text>
<text x="226.4" y="99.4">2</text>
<text x="226.4" y="101.6">3</text>
<text x="233.8" y="101.6">8</text>
<text x="233.8" y="99.4">9</text>
<text x="233.8" y="97.1">10</text>
<text x="35.9" y="107.6">1</text>
<text x="38.1" y="107.9">IN</text>
<text x="42.2" y="107.9">OUT</text>
<text x="45.8" y="107.6">3</text>
<text x="175.1" y="106.1">16</text>
<text x="175.1" y="103.1">15</text>
<text x="177.4" y="106.4">PD7 (OC2)</text>
<text x="177.4" y="103.5">PD6 (ICP)</text>
<text x="198.4" y="106.4">(TOSC2) PC7</text>
<text x="198.4" y="103.5">(TOSC1) PC6</text>
<text x="206.2" y="106.1">26</text>
<text x="206.2" y="103.1">25</text>
<text x="226.4" y="103.8">4</text>
<text x="226.4" y="106.1">5</text>
<text x="233.8" y="106.1">6</text>
<text x="233.8" y="103.8">7</text>
<text x="265.6" y="107.5">F</text>
<text x="13.1" y="108.2">F</text>
<text x="40" y="109.4">GND</text>
<text x="40.3" y="111.7">2</text>
<text x="41.8" y="111.7">7805</text>
<text x="85.9" y="112.9">VCCA</text>
<text x="87.8" y="110.9">1</text>
<text x="91.9" y="112.9">VCCB</text>
<text x="93.8" y="110.9">14</text>
<text x="178.8" y="109.1">GND GND GND GND</text>
<text x="180.4" y="110.9">6</text>
<text x="183.4" y="110.9">18</text>
<text x="186.4" y="110.9">28</text>
<text x="189.4" y="110.9">39</text>
<text x="191.8" y="109.1">XTAL1</text>
<text x="193.9" y="110.9">8</text>
<text x="197.1" y="109.1">XTAL2</text>
<text x="199.1" y="110.9">7</text>
<text x="201.8" y="109.1">Reset</text>
<text x="203.6" y="110.9">4</text>
<text x="83.1" y="117.3">2</text>
<text x="84.8" y="117.9">A1</text>
<text x="94.7" y="117.9">B1</text>
<text x="97.1" y="117.3">13</text>
<text x="13.1" y="123.2">E</text>
<text x="83.1" y="120.3">3</text>
<text x="83.1" y="123.3">4</text>
<text x="84.8" y="120.9">A2</text>
<text x="84.8" y="123.9">A3</text>
<text x="94.7" y="120.9">B2</text>
<text x="94.7" y="123.9">B3</text>
<text x="97.1" y="120.3">12</text>
<text x="97.1" y="123.3">11</text>
<text x="265.6" y="122.4">E</text>
<text x="83.1" y="126.2">5</text>
<text x="84.8" y="126.9">A4</text>
<text x="86.2" y="130">GND</text>
<text x="87.8" y="131.9">7</text>
<text x="92.6" y="130">OE</text>
<text x="93.8" y="131.9">8</text>
<text x="94.7" y="126.9">B4</text>
<text x="97.1" y="126.2">10</text>
<text x="265.6" y="137.4">D</text>
<text x="13.1" y="138.1">D</text>
<text x="13.1" y="153.1">C</text>
<text x="84" y="150.5" transform="rotate(-90 84 150.5)">20</text>
<text x="84.7" y="154.2" transform="rotate(-90 84.7 154.2)">DIO0</text>
<text x="86.3" y="150.5" transform="rotate(-90 86.3 150.5)">19</text>
<text x="87" y="154.2" transform="rotate(-90 87 154.2)">DIO1</text>
<text x="88.5" y="150.5" transform="rotate(-90 88.5 150.5)">18</text>
<text x="89.2" y="154.2" transform="rotate(-90 89.2 154.2)">DIO2</text>
<text x="90.8" y="150.5" transform="rotate(-90 90.8 150.5)">17</text>
<text x="91.5" y="154.2" transform="rotate(-90 91.5 154.2)">DIO3</text>
<text x="93" y="150.5" transform="rotate(-90 93 150.5)">16</text>
<text x="93.7" y="153.8" transform="rotate(-90 93.7 153.8)">RTS</text>
<text x="95.2" y="150.5" transform="rotate(-90 95.2 150.5)">15</text>
<text x="95.9" y="155.5" transform="rotate(-90 95.9 155.5)">ASSOC</text>
<text x="97.5" y="150.5" transform="rotate(-90 97.5 150.5)">14</text>
<text x="98.2" y="154.6" transform="rotate(-90 98.2 154.6)">VREF</text>
<text x="99.7" y="150.5" transform="rotate(-90 99.7 150.5)">13</text>
<text x="102" y="150.6" transform="rotate(-90 102 150.6)">12</text>
<text x="102.7" y="153.8" transform="rotate(-90 102.7 153.8)">CTS</text>
<text x="104.3" y="150.6" transform="rotate(-90 104.3 150.6)">11</text>
<text x="104.9" y="154.2" transform="rotate(-90 104.9 154.2)">DIO4</text>
<text x="265.6" y="152.3">C</text>
<text x="100.4" y="157.1" transform="rotate(-90 100.4 157.1)">ON/SLEEP</text>
<text x="13.1" y="168">B</text>
<text x="84" y="166.1" transform="rotate(-90 84 166.1)">1</text>
<text x="84.7" y="164.3" transform="rotate(-90 84.7 164.3)">VCC</text>
<text x="86.3" y="166.1" transform="rotate(-90 86.3 166.1)">2</text>
<text x="87" y="164.3" transform="rotate(-90 87 164.3)">DOUT</text>
<text x="88.5" y="166.1" transform="rotate(-90 88.5 166.1)">3</text>
<text x="89.2" y="164.3" transform="rotate(-90 89.2 164.3)">DIN</text>
<text x="90.8" y="166.1" transform="rotate(-90 90.8 166.1)">4</text>
<text x="91.4" y="164.3" transform="rotate(-90 91.4 164.3)">DO8</text>
<text x="93" y="166.1" transform="rotate(-90 93 166.1)">5</text>
<text x="93.7" y="164.3" transform="rotate(-90 93.7 164.3)">RESET</text>
<text x="95.2" y="166.1" transform="rotate(-90 95.2 166.1)">6</text>
<text x="95.9" y="164.3" transform="rotate(-90 95.9 164.3)">PWM0/RSSI</text>
<text x="97.5" y="166.1" transform="rotate(-90 97.5 166.1)">7</text>
<text x="98.1" y="164.3" transform="rotate(-90 98.1 164.3)">PWM1</text>
<text x="99.7" y="166.1" transform="rotate(-90 99.7 166.1)">8</text>
<text x="100.4" y="164.3" transform="rotate(-90 100.4 164.3)">N.C.</text>
<text x="102" y="166.1" transform="rotate(-90 102 166.1)">9</text>
<text x="102.6" y="164.3" transform="rotate(-90 102.6 164.3)">DTR</text>
<text x="104.2" y="166.7" transform="rotate(-90 104.2 166.7)">10</text>
<text x="104.9" y="164.3" transform="rotate(-90 104.9 164.3)">GND</text>
<text x="265.6" y="167.2">B</text>
<text x="13.1" y="182.9">A</text>
<text x="209.2" y="185.6">FILE:</text>
<text x="209.2" y="183.4">TITLE</text>
<text x="236.1" y="185.6">REVISION:</text>
<text x="265.6" y="182.2">A</text>
<text x="19.9" y="189.6">1</text>
<text x="34.8" y="189.6">2</text>
<text x="49.8" y="189.6">3</text>
<text x="64.7" y="189.6">4</text>
<text x="79.6" y="189.6">5</text>
<text x="94.6" y="189.6">6</text>
<text x="109.5" y="189.6">7</text>
<text x="124.5" y="189.6">8</text>
<text x="139.4" y="189.6">9</text>
<text x="154" y="189.6">10</text>
<text x="169" y="189.6">11</text>
<text x="183.9" y="189.6">12</text>
<text x="198.9" y="189.6">13</text>
<text x="209.2" y="187.9">PAGE</text>
<text x="213.8" y="189.6">14</text>
<text x="221.9" y="187.9">OF</text>
<text x="228.7" y="189.6">15</text>
<text x="236.1" y="187.9">DRAWN BY:</text>
<text x="243.7" y="189.6">16</text>
<text x="258.6" y="189.6">17</text>
</g>
<g font-size=".7">
<text x="142.7" y="50.4" transform="rotate(-90 142.7 50.4)">1</text>
<text x="142.7" y="56.4" transform="rotate(-90 142.7 56.4)">8</text>
<text x="118.8" y="69.5" transform="rotate(-90 118.8 69.5)">3</text>
<text x="118.8" y="75.4" transform="rotate(-90 118.8 75.4)">2</text>
<text x="50.4" y="79.6">1</text>
<text x="56.4" y="79.6">4</text>
<text x="50.4" y="85.5">2</text>
<text x="56.4" y="85.5">3</text>
<text x="165.1" y="106.4" transform="rotate(-90 165.1 106.4)">1</text>
<text x="57.5" y="110.9" transform="rotate(-90 57.5 110.9)">2</text>
<text x="165.1" y="112.4" transform="rotate(-90 165.1 112.4)">4</text>
<text x="57.5" y="116.9" transform="rotate(-90 57.5 116.9)">7</text>
<text x="53" y="145.3">6</text>
<text x="59" y="145.3">3</text>
<text x="86.7" y="175.9">5</text>
<text x="92.6" y="175.9">4</text>
</g>
</svg>
